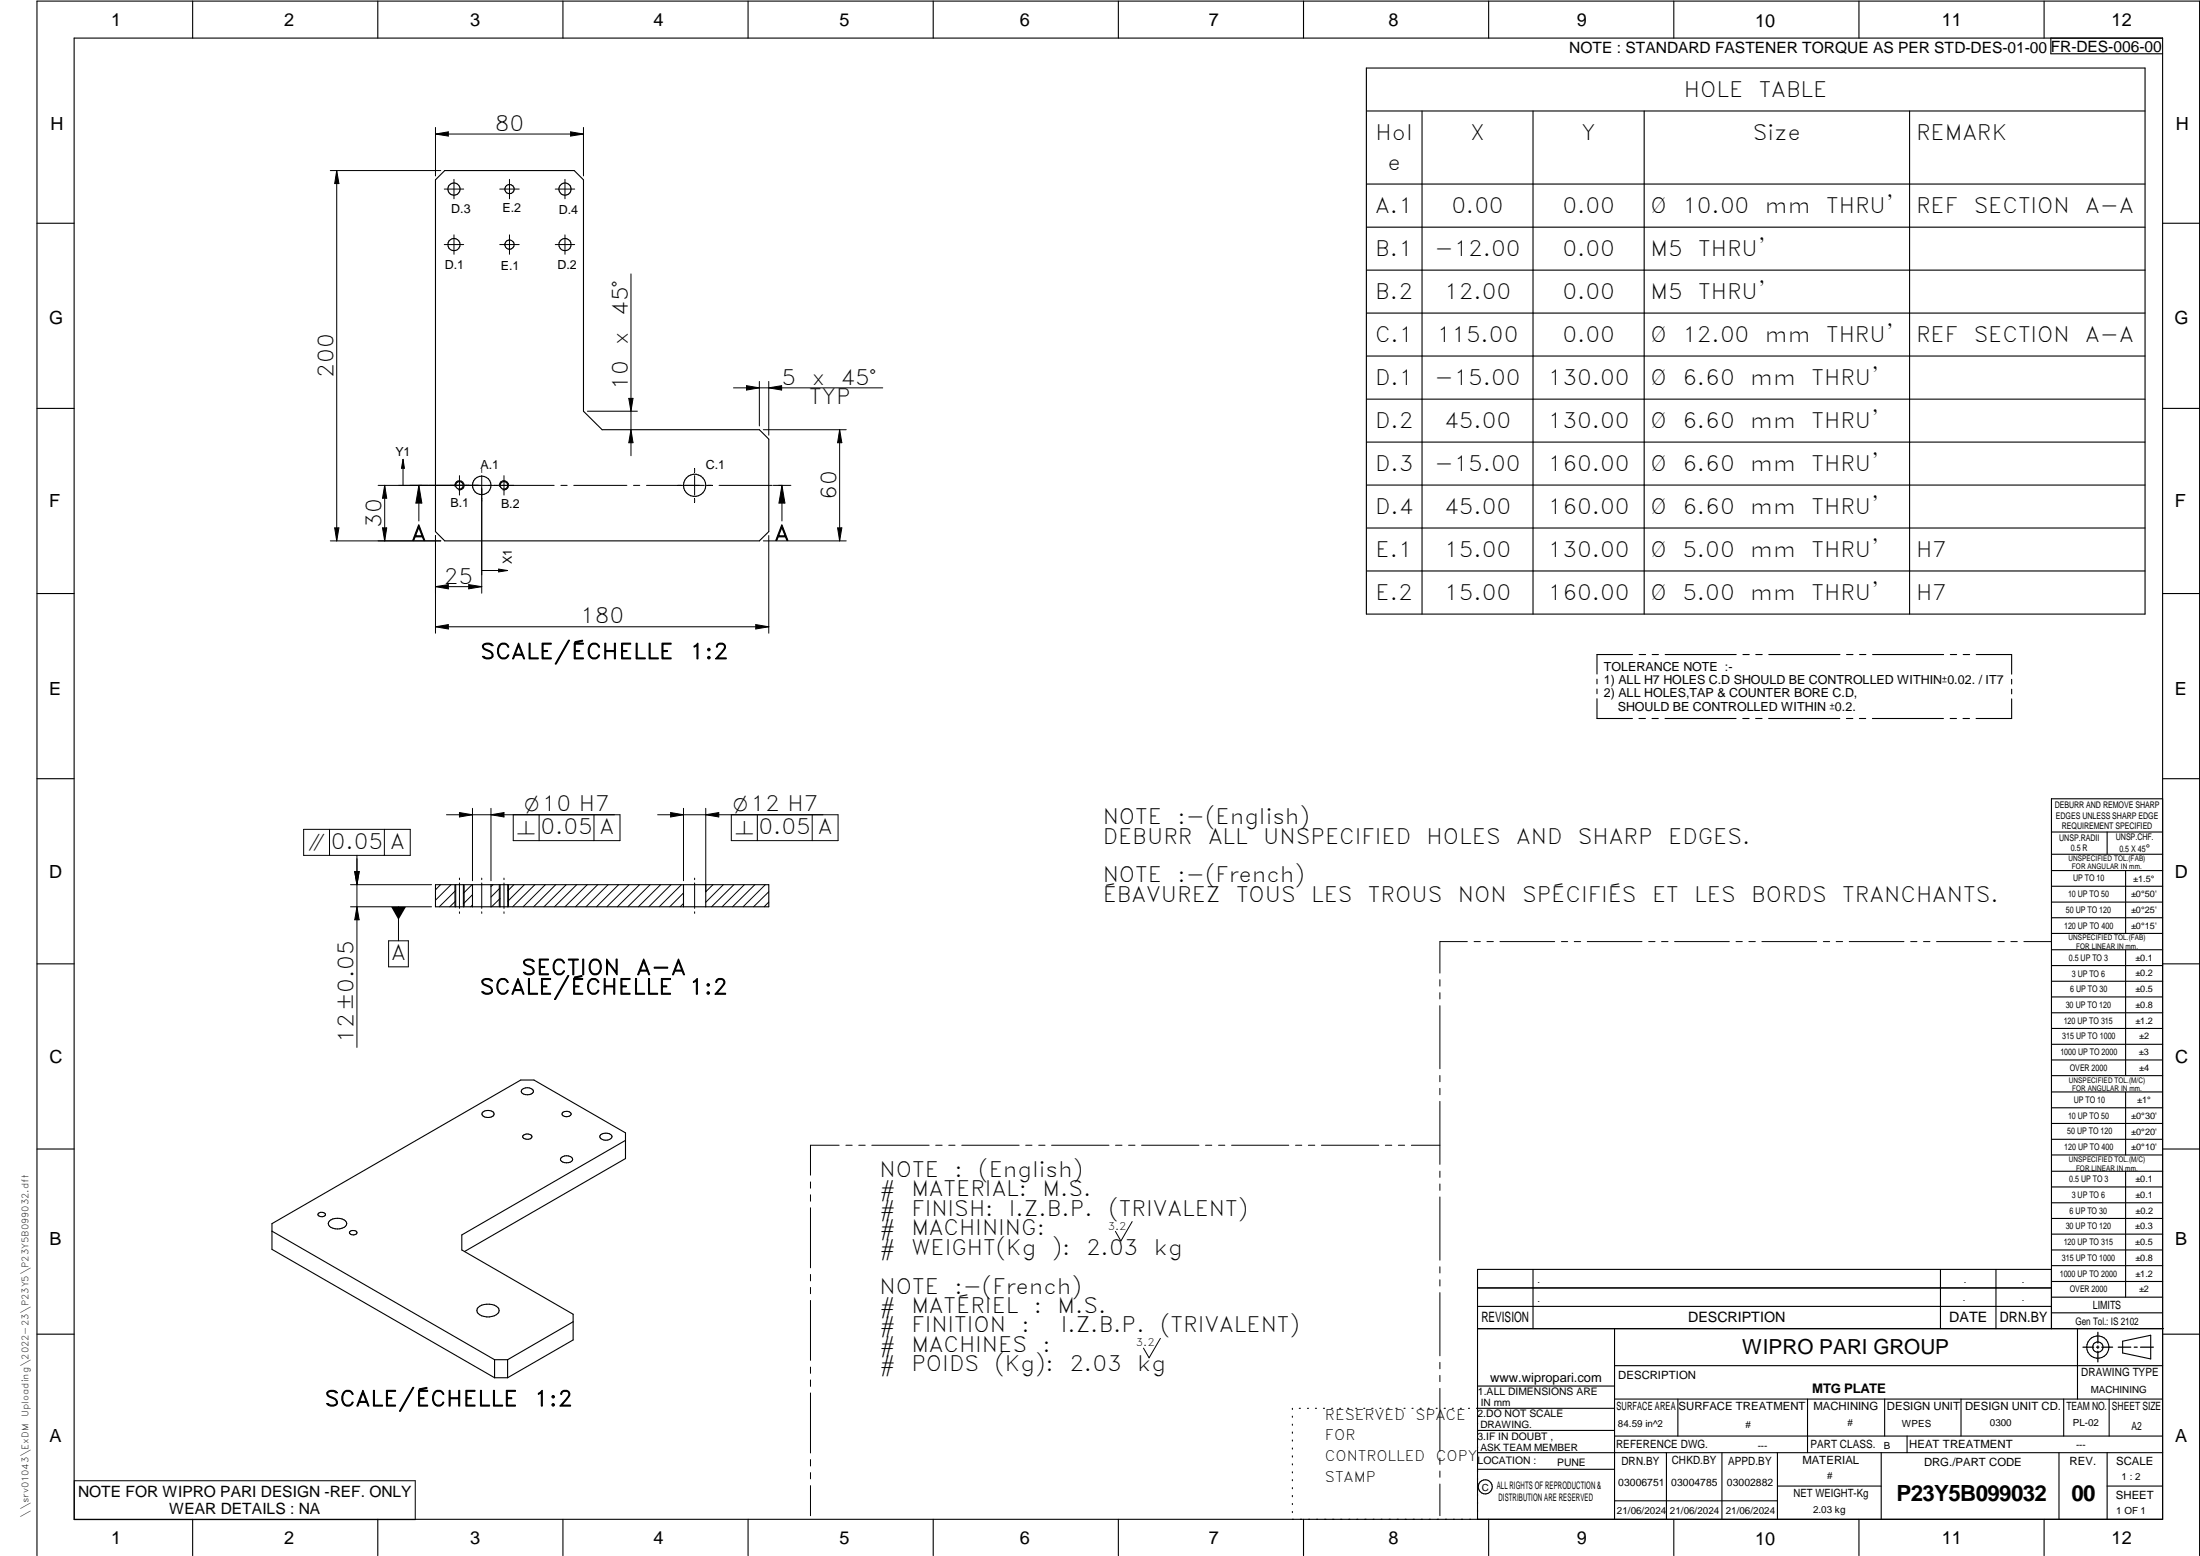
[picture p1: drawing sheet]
<svg xmlns="http://www.w3.org/2000/svg" width="594mm" height="420mm" viewBox="0 0 594 420" stroke-linecap="round" stroke-linejoin="round" font-family="sans-serif">
<g fill="none" stroke="#000" stroke-width=".3">
<path d="M20 10.3h564v400h-564zM52 .3v10M102 .3v10M152 .3v10M202 .3v10M252 .3v10M302 .3v10M352 .3v10M369 18.4h210.2v147.4h-210.2zM402 .3v10M452 .3v10M502 .3v10"/>
<path d="M552 .3v10M553.8 10.3v4.2h30.2M369 30h210.2M384 30v135.8M414 30v135.8M444 30v135.8M515.7 30v135.8M120.1 46.1h35l2.5 2.5v62.4l5 5h42.5l2.5 2.6v25l-2.5 2.4h-85l-2.5-2.4v-95zM369 49.7h210.2M10 60.3h10M369 61.3h210.2M369 72.9h210.2"/>
<path d="M584 60.3h10M369 96.1h210.2M369 84.5h210.2M10 110.3h10M369 107.8h210.2M369 119.4h210.2M584 110.3h10M369 131h210.2M369 154.2h210.2M369 142.6h210.2M10 160.3h10M440.9 176.7h-9.7v5.3"/>
<path d="M442.6 176.7h1.8M446.1 176.7h1.7M449.7 176.7h19.1M470.7 176.7h1.6M474.1 176.7h1.8M477.6 176.7h19.3M498.6 176.7h1.8M502.2 176.7h1.6M505.7 176.7h19.1M526.7 176.7h1.7M530.1 176.7h1.8M533.6 176.7h9.6v5.3"/>
<path d="M584 160.3h10M431.2 183.4v1.3M431.2 186.1v1.2M431.2 188.7v5.3h9.6M442.6 194h1.7M446.1 194h1.7M449.6 194h19.2M470.6 194h1.7M474.1 194h1.7M477.6 194h19.2M498.6 194h1.7M502.1 194h1.7"/>
<path d="M505.6 194h19.2M526.6 194h1.7M530.1 194h1.7M543.2 188.7v5.3h-9.6M543.2 183.4v1.3M543.2 186.1v1.3M10 210.3h10M584 215.7h-30v143.1M584 210.3h10M117.6 238.9h90v6h-90zM123.1 238.9v6M125.1 238.9v6"/>
<path d="M127.6 238.9v6M132.6 238.9v6M135 238.9v6M137.1 238.9v6M184.6 238.9v6M190.6 238.9v6M554 224.7h30M554 230.7h30M554 235.1h30M554 239.3h30M569 224.7v6M574 235.1v17"/>
<path d="M554 243.6h30M554 247.8h30M554 252.1h30M554 256.5h30M574 256.5v33.9M10 260.3h10M554 260.7h30M554 265h30M554 269.2h30M554 273.5h30M554 277.7h30M584 260.3h10"/>
<path d="M141 294.1a1.97 1.97 0 0 1 3.1 .6 1.93 1.93 0 0 1-3.3 0zM554 282h30M554 286.2h30M554 290.4h30M554 294.9h30M554 299.1h30M574 294.9v17M10 310.3h10M130.5 300.2a1.98 1.98 0 0 1 2.9 .6 1.93 1.93 0 0 1-3.3 0zM141.2 306.7l.3-.2a1.66 1.66 0 0 1 2.1 .3 1.35 1.35 0 0 1-1.2 .9 1.35 1.35 0 0 1-1.3-.8zM151.4 312.8a2 2 0 0 1 3.2 .3 1.93 1.93 0 0 1-3.3 0zM152.1 300.3l.3-.2a1.22 1.22 0 0 1 1.8 .8 1.47 1.47 0 0 1-2.4-.1z"/>
<path d="M162.3 306.4a2.05 2.05 0 0 1 3 .5 1.89 1.89 0 0 1-3.3 0zM168.9 307.9l-44.2 25.6v4l30.1 17.4v6.9l-17.7 10.2M554 303.4h30M554 307.6h30M554 311.9h30M554 316.3h30M574 316.3v34M584 310.3h10M73.4 332.4l60.2 34.8M85.9 327.7a1.19 1.19 0 0 1 2 .4 1.24 1.24 0 0 1-2.1-.1zM89 329.7a3.4 3.4 0 0 1 4.5 .3 1.25 1.25 0 0 1-1.1 1.6 2.77 2.77 0 0 1-3.8-1.2zM94.4 332.6a1.37 1.37 0 0 1 2 .1 1.11 1.11 0 0 1-1 .8 1.11 1.11 0 0 1-1-.6z"/>
<path d="M125.4 337.9l43.5-25.1v-6.9l-24.7-14.3h-3.6l-67.2 38.8v7l60.2 34.6M554 320.5h30M554 324.8h30M554 329h30M554 333.2h30M554 337.5h30M129.1 353.1a4.1 4.1 0 0 1 5.6 .3 1.76 1.76 0 0 1-1.9 2.1 3.9 3.9 0 0 1-3.9-1.2v-.9zM154.8 356.9l-17.7 10.3M399 358.8h185.2M399 352.8h155M399 347.8h155M414 342.8v16"/>
<path d="M436 358.8v51.5M524 342.8v16M539 342.8v16M554 341.8h30M554 346h30M554 350.3h30M554 354.5h30M554 342.8h-155v67.5M561 358.8v19M10 360.3h10M133.6 367.2h3.5M133.6 367.2v4.8"/>
<path d="M133.6 372h3.5M137.1 367.2v4.8M399 374.3h37M436 377.8h148M453.1 377.8v10M488.1 377.8v14.5M508.9 377.8v10M529.5 377.8v10M557.3 377.8v10M569.5 377.8v10M573.2 362.2l7.6-1.6v6.3l-7.6-1.6zM584 368.8h-148"/>
<path d="M584 360.3h10M349 380.3v.3M349 382.4v.3M349 384.6v.3M349 386.7v.3M349 388.8v.3M349 391v.3M349 393.1v.3M349 395.3v.3M349 397.4v.3M349 399.5v.3M350.9 380.3h.2"/>
<path d="M353.1 380.3h.2M355.2 380.3h.3M357.4 380.3h.3M359.6 380.3h.3M361.7 380.3h.3M363.9 380.3h.3M366.1 380.3h.3M368.3 380.3h.2M370.4 380.3h.3M372.6 380.3h.3M374.8 380.3h.3M376.9 380.3h.4"/>
<path d="M379.1 380.3h.3M381.3 380.3h.3M383.4 380.3h.4M385.6 380.3h.3M387.8 380.3h.3M390 380.3h.3M392.2 380.3h.3M394.3 380.3h.3M396.5 380.3h.3M398.7 380.3h37.3M399 396.7h37M399 392.3h185"/>
<path d="M399 386.2h37M436 387.8h148M450 392.3v18M465 392.3v18M480 392.3v18M508 392.3v18M515 387.8v4.5M556 392.3v18M569 392.3v18M52 410.3v9.7M102 410.3v9.7M152 410.3v9.7"/>
<path d="M202 410.3v9.7M252 410.3v9.7M302 410.3v9.7M349 401.7v.3M349 403.8v.4M349 406v.3M349 408.1v.3M352 410.3v9.7M402 410.3v9.7M436 405.3h44M452 410.3v9.7M480 401.3h28"/>
<path d="M502 410.3v9.7M552 410.3v9.7M569 401.3h15M10 420v-419.7h584v419.7"/>
<circle cx="122.6" cy="51.1" r="1.64"/>
<circle cx="137.6" cy="51" r="1.25"/>
<circle cx="152.6" cy="51.1" r="1.64"/>
<circle cx="122.6" cy="66" r="1.64"/>
<circle cx="137.6" cy="66.1" r="1.25"/>
<circle cx="152.6" cy="66" r="1.64"/>
<circle cx="124.1" cy="131.1" r="1.04"/>
<circle cx="130.1" cy="131.1" r="2.5"/>
<circle cx="136.1" cy="131.1" r="1.04"/>
<circle cx="187.6" cy="131" r="3"/>
<circle cx="566.5" cy="363.7" r="1.39"/>
<circle cx="566.5" cy="363.8" r="3"/>
<circle cx="401.1" cy="401.5" r="1.9"/>
</g>
<g fill="none" stroke="#000" stroke-width=".27">
<path d="M117.6 36.2l3.5-.6v1.1zM117.6 34.4v13.1M117.6 36.2h40M154.1 35.6l3.5 .6-3.5 .5zM157.6 34.4v13.1M89.2 46.1h29.8M90.9 46.1v99.9M90.9 46.1l.6 3.5h-1.1zM120 51.1h5.2M122.6 48.4v5.3M135 51.1h5.2M137.6 48.4v5.3"/>
<path d="M149.9 51.1h5.3M152.6 48.4v5.3M120 66h5.2M122.6 63.4v5.3M135 66h5.2M137.6 63.4v5.3M149.9 66h5.3M152.6 63.4v5.3M170.4 74v49.1M158.6 111h13.5M169.8 107.6h1.1l-.5 3.4zM170.4 116l.5 3.5h-1.1z"/>
<path d="M198.1 104.7h40.3M201.6 104.1l3.5 .6-3.5 .6zM205.1 103v12M206.1 116h22.4M207.6 103v14.5M207.6 104.7l3.5-.6v1.2zM226.7 116l.6 3.5h-1.1zM226.7 116v30M102.1 131.1h47.5M103.9 131.1v14.9M103.9 131.1l.5 3.4h-1.1zM108.8 124l.4 2.4h-.8z"/>
<path d="M108.8 124v7.1M113.1 131.1l.8 4.7h-1.6zM113.1 131.1v9.6M122.9 131.4a1.24 1.24 0 0 1 1.1-1.6 1.24 1.24 0 0 1 1.3 1.4 1.24 1.24 0 0 1-1.5 1M124.1 128.4v5.3M130.1 126.8v.2M130.1 127.3v.3M130.1 128.4v31.8M134.9 131.4a1.24 1.24 0 0 1 1.1-1.6 1.24 1.24 0 0 1 1.3 1.4 1.24 1.24 0 0 1-1.5 1M136.1 128.4v5.3M151.5 131.1h1.7M154.9 131.1h14.4"/>
<path d="M171.1 131.1h1.7M174.6 131.1h15.6M187.6 126.5v.9M187.6 128.4v5.3M187.6 134.7v.9M190.7 131.1h1.7M194.2 131.1h14.3M208.7 131.1h4.9M211.2 131.1l.8 4.7h-1.7zM211.2 131.1v9.6M89.2 146h29.8M90.4 142.5h1.1l-.6 3.6z"/>
<path d="M103.3 142.5h1.1l-.5 3.5zM117.6 158.4l3.5-.5v1.1zM117.6 144.6v26.4M117.6 158.4h12.5M126.6 157.9l3.5 .5-3.5 .6zM130.1 154.1h7M134.7 153.7l2.4 .4-2.4 .3zM206.1 146h22.4M207.6 144.6v26.4M226.2 142.5h1.1l-.6 3.5zM117.6 169.2l3.5-.5v1.1zM117.6 169.2h90"/>
<path d="M204.1 168.7l3.5 .5-3.5 .6zM124.1 219.4l3.5 .6-3.5 .6zM127.6 218.3v19.5M132.6 218.3v19.5M181.1 219.4l3.5 .6-3.5 .6zM184.6 218.3v19.5M190.6 218.3v22.5l1.9-1.9M82 223.9h28.8v7.1h-28.8zM89 223.9v7.1M94.7 238.9h21.8M95.8 235.4h1.2l-.6 3.5zM96.4 231v51.8"/>
<path d="M103.8 223.9v7.1M118.9 238.9l-1.3 1.4M121.8 238.9l-4.2 4.2M122.8 238.9v6M124.1 237.1v.4M124.1 238.4v6.9M125.3 238.9v6M127.5 238.9l-2.4 2.3M130.1 237.1v.4M130.1 238.4v6.9M132.6 220l3.5-.6v1.2zM133.1 238.9l-.5 .5"/>
<path d="M134.8 238.9v6M135 239.8l-2.4 2.4M136.1 237.1v.4M136.1 238.4v6.9M137.3 238.9v6M138.6 220v7h28.8v-7h-46.8M138.8 238.9l-1.7 1.6M141.6 238.9l-4.5 4.5M144.4 238.9l-6 6M145.6 220v7M147.3 238.9l-6 6M150.1 238.9l-6 6"/>
<path d="M152.9 238.9l-6 6M155.7 238.9l-6 6M158.6 238.9l-6 6M160.4 220v7M161.4 238.9l-6 6M164.2 238.9l-6 6M167 238.9l-5.9 6M169.9 238.9l-6 6M172.7 238.9l-6 6M175.5 238.9l-6 6M178.4 238.9l-6 6M181.2 238.9l-6 6"/>
<path d="M184 238.9l-6 6M187.6 237.1v.4M187.6 238.4v6.9M190.6 220l3.5-.6v1.2zM195.3 238.9l-4.7 4.7M197.5 220v7h28.8v-7h-48.7M198.2 238.9l-6.1 6M201 238.9l-6 6M203.8 238.9l-6 6M204.5 220v7M206.7 238.9l-6 6M219.3 220v7"/>
<path d="M94.7 244.9h21.8M96.4 244.9l.6 3.5h-1.2zM104.9 254h5.4v7.1h-5.4zM107.6 244.9v9.1M123.1 240.5l-4.5 4.4M123.1 243.3l-1.7 1.6M124.1 246.2v.4M127.6 241.6l-2.5 2.5M127.6 244.4l-.5 .5M130.1 246.2v.4M135 242.6l-2.2 2.3M136.1 246.2v.4"/>
<path d="M184.6 244l-.9 .9M184.6 241.1l-3.8 3.8M187.6 246.2v.4M207.6 243.6l-1.3 1.3M207.6 240.8l-4.1 4.1M396.2 254.3h-7.4v8.5M398.1 254.3h1.6M401.5 254.3h1.8M405 254.3h14.8M421.6 254.3h1.7M425.1 254.3h1.7M428.6 254.3h14.8"/>
<path d="M445.2 254.3h1.7M448.7 254.3h1.7M452.2 254.3h14.8M468.8 254.3h1.7M472.3 254.3h1.7M475.8 254.3h14.8M492.4 254.3h1.7M495.8 254.3h1.8M499.4 254.3h14.7M516 254.3h1.6M519.4 254.3h1.8M522.9 254.3h14.8"/>
<path d="M539.5 254.3h1.7M543 254.3h1.7M546.5 254.3h7.4M388.8 264.5v1.8M388.8 268.1v1.6M388.8 271.6v17M388.8 290.4v1.7M388.8 293.9v1.7M388.8 297.4v17M218.9 319.2v1.6M226.6 309.2h-7.7v8.1M228.4 309.2h1.7"/>
<path d="M231.9 309.2h1.7M235.4 309.2h15.5M252.7 309.2h1.7M256.2 309.2h1.7M259.7 309.2h15.5M277 309.2h1.7M280.5 309.2h1.7M284 309.2h15.5M301.2 309.2h1.8M304.8 309.2h1.7M308.3 309.2h15.5M325.5 309.2h1.7"/>
<path d="M329.1 309.2h1.6M332.6 309.2h15.4M349.8 309.2h1.7M353.3 309.2h1.7M356.8 309.2h15.5M374.1 309.2h1.7M377.6 309.2h1.7M381.1 309.2h7.7M388.8 316.2v1.7M388.8 319.7v1.7M218.9 322.6v1.8M218.9 326.1v16.2"/>
<path d="M305.7 329.9l-3 5.2-1.5-2.6M388.8 323.2v17.1M218.9 344.1v1.8M218.9 347.6v1.7M218.9 351.2v16.1M388.8 342.1v1.6M388.8 345.6v1.7M388.8 349v17.1M218.9 369.1v1.7M218.9 372.6v1.8M218.9 376.1v16.2M313.3 361.4l-3 5.2-1.5-2.6"/>
<path d="M388.8 367.9v1.7M388.8 371.4v1.7M388.8 374.9v17M20.1 399.8h92v10.5h-92zM218.9 394.1v1.8M218.9 397.6v1.7M388.8 393.7v1.7M388.8 397.2v1.7M218.9 401.2v8.1M388.8 400.7v8.6"/>
</g>
<path d="M566.5 359.7v3M562.5 363.8h2.9M566.1 363.8h.7M566.5 363.4v.7M566.5 364.9v2.8M567.6 363.8h2.9M572 363.8h3.4M576.3 363.8h.8M578 363.8h3.5" fill="none" stroke="#000" stroke-width=".34"/>
<g fill="#000">
<path d="M117.6 36.2l3.5-.6v1.1zM154.1 35.6l3.5 .6-3.5 .5zM90.9 46.1l.6 3.5h-1.1zM170.4 116l.5 3.5h-1.1zM169.8 107.6h1.1l-.5 3.4zM201.6 104.1l3.5 .6-3.5 .6zM207.6 104.7l3.5-.6v1.2zM226.7 116l.6 3.5h-1.1zM103.9 131.1l.5 3.4h-1.1zM108.8 124l.4 2.4h-.8zM113.1 131.1l.8 4.7h-1.6zM211.2 131.1l.8 4.7h-1.7z"/>
<path d="M90.4 142.5h1.1l-.6 3.6zM103.3 142.5h1.1l-.5 3.6zM117.6 158.4l3.5-.5v1.1zM126.6 157.9l3.5 .5-3.5 .6zM134.7 153.7l2.4 .4-2.4 .3zM226.2 142.5h1.1l-.6 3.6zM117.6 169.2l3.5-.5v1.1zM204.1 168.7l3.5 .5-3.5 .6zM124.1 219.4l3.5 .6-3.5 .6zM132.6 220l3.5-.6v1.2zM181.1 219.4l3.5 .6-3.5 .6zM190.6 220l3.5-.6v1.2z"/>
<path d="M95.8 235.4h1.2l-.6 3.5zM96.4 244.9l.6 3.5h-1.2zM105.6 244.9h4l-2 3.5z"/>
</g>
<g font-size="6">
<text x="512.1" y="405.2">P23Y5B099032</text>
<text x="559.4" y="405.2">00</text>
</g>
<g font-size="5.7">
<text x="454.7" y="26.1">HOLE</text>
<text x="474.9" y="26.1">TABLE</text>
<text x="133.6" y="35.3">80</text>
<text x="371.5" y="37.7">Hol</text>
<text x="397" y="37.7">X</text>
<text x="427.1" y="37.7">Y</text>
<text x="473.3" y="37.7">Size</text>
<text x="517.4" y="37.7">REMARK</text>
<text x="374.7" y="45.8">e</text>
<text x="371.4" y="57.4">A.1</text>
<text x="391.9" y="57.4">0.00</text>
<text x="421.9" y="57.4">0.00</text>
<text x="445.7" y="57.4">Ø</text>
<text x="454.3" y="57.4">10.00</text>
<text x="476.5" y="57.4">mm</text>
<text x="493.1" y="57.4">THRU'</text>
<text x="517.4" y="57.4">REF</text>
<text x="533" y="57.4">SECTION</text>
<text x="563.1" y="57.4">A-A</text>
<text x="371.4" y="69">B.1</text>
<text x="387.3" y="69">-12.00</text>
<text x="421.9" y="69">0.00</text>
<text x="445.7" y="69">M5</text>
<text x="458.6" y="69">THRU'</text>
<text x="371.4" y="80.6">B.2</text>
<text x="390" y="80.6">12.00</text>
<text x="421.9" y="80.6">0.00</text>
<text x="445.7" y="80.6">M5</text>
<text x="458.6" y="80.6">THRU'</text>
<text x="169.5" y="85.3" transform="rotate(-90 169.5 85.3)">45°</text>
<text x="169.5" y="93.1" transform="rotate(-90 169.5 93.1)">x</text>
<text x="371.3" y="92.3">C.1</text>
<text x="388" y="92.3">115.00</text>
<text x="421.9" y="92.3">0.00</text>
<text x="445.7" y="92.3">Ø</text>
<text x="454.3" y="92.3">12.00</text>
<text x="476.5" y="92.3">mm</text>
<text x="493.1" y="92.3">THRU'</text>
<text x="517.4" y="92.3">REF</text>
<text x="533" y="92.3">SECTION</text>
<text x="563.1" y="92.3">A-A</text>
<text x="90.1" y="102" transform="rotate(-90 90.1 102)">200</text>
<text x="169.5" y="105.2" transform="rotate(-90 169.5 105.2)">10</text>
<text x="211.1" y="103.8">5</text>
<text x="219.2" y="103.8">x</text>
<text x="227" y="103.8">45°</text>
<text x="371.3" y="103.9">D.1</text>
<text x="387.3" y="103.9">-15.00</text>
<text x="418" y="103.9">130.00</text>
<text x="445.7" y="103.9">Ø</text>
<text x="454.3" y="103.9">6.60</text>
<text x="472.6" y="103.9">mm</text>
<text x="489.2" y="103.9">THRU'</text>
<text x="218.5" y="109.1">TYP</text>
<text x="371.3" y="115.5">D.2</text>
<text x="390" y="115.5">45.00</text>
<text x="418" y="115.5">130.00</text>
<text x="445.7" y="115.5">Ø</text>
<text x="454.3" y="115.5">6.60</text>
<text x="472.6" y="115.5">mm</text>
<text x="489.2" y="115.5">THRU'</text>
<text x="371.3" y="127.1">D.3</text>
<text x="387.3" y="127.1">-15.00</text>
<text x="418" y="127.1">160.00</text>
<text x="445.7" y="127.1">Ø</text>
<text x="454.3" y="127.1">6.60</text>
<text x="472.6" y="127.1">mm</text>
<text x="489.2" y="127.1">THRU'</text>
<text x="225.9" y="135" transform="rotate(-90 225.9 135)">60</text>
<text x="103" y="142.5" transform="rotate(-90 103 142.5)">30</text>
<text x="371.3" y="138.7">D.4</text>
<text x="390" y="138.7">45.00</text>
<text x="418" y="138.7">160.00</text>
<text x="445.7" y="138.7">Ø</text>
<text x="454.3" y="138.7">6.60</text>
<text x="472.6" y="138.7">mm</text>
<text x="489.2" y="138.7">THRU'</text>
<text x="111.1" y="146">A</text>
<text x="209.1" y="146">A</text>
<text x="371.5" y="150.3">E.1</text>
<text x="390" y="150.3">15.00</text>
<text x="418" y="150.3">130.00</text>
<text x="445.7" y="150.3">Ø</text>
<text x="454.3" y="150.3">5.00</text>
<text x="472.6" y="150.3">mm</text>
<text x="489.2" y="150.3">THRU'</text>
<text x="517.4" y="150.3">H7</text>
<text x="119.9" y="157.6">25</text>
<text x="371.5" y="161.9">E.2</text>
<text x="390" y="161.9">15.00</text>
<text x="418" y="161.9">160.00</text>
<text x="445.7" y="161.9">Ø</text>
<text x="454.3" y="161.9">5.00</text>
<text x="472.6" y="161.9">mm</text>
<text x="489.2" y="161.9">THRU'</text>
<text x="517.4" y="161.9">H7</text>
<text x="156.7" y="168.4">180</text>
<text x="129.7" y="177.9">SCALE/ÉCHELLE</text>
<text x="186.2" y="177.9">1:2</text>
<text x="146" y="225.3">0.05 A</text>
<text x="204.8" y="225.3">0.05 A</text>
<text x="297.8" y="222.5">NOTE</text>
<text x="297.8" y="227.8">DEBURR</text>
<text x="318" y="222.5">:-(English)</text>
<text x="326.2" y="227.8">ALL</text>
<text x="341.1" y="227.8">UNSPECIFIED</text>
<text x="385.2" y="227.8">HOLES</text>
<text x="409.4" y="227.8">AND</text>
<text x="426.1" y="227.8">SHARP</text>
<text x="450.5" y="227.8">EDGES.</text>
<text x="89.3" y="229.2">0.05 A</text>
<text x="297.8" y="238.3">NOTE</text>
<text x="318" y="238.3">:-(French)</text>
<text x="297.8" y="243.5">ÉBAVUREZ</text>
<text x="333.8" y="243.5">TOUS</text>
<text x="354.1" y="243.5">LES</text>
<text x="369.4" y="243.5">TROUS</text>
<text x="393.7" y="243.5">NON</text>
<text x="411" y="243.5">SPÉCIFIÉS</text>
<text x="446.1" y="243.5">ET</text>
<text x="457.5" y="243.5">LES</text>
<text x="472.9" y="243.5">BORDS</text>
<text x="497.5" y="243.5">TRANCHANTS.</text>
<text x="105.7" y="259.3">A</text>
<text x="140.8" y="263.2">SECTION</text>
<text x="171.8" y="263.2">A-A</text>
<text x="129.5" y="268.5">SCALE/ÉCHELLE</text>
<text x="186.1" y="268.5">1:2</text>
<text x="95.5" y="281.6" transform="rotate(-90 95.5 281.6)">12±0.05</text>
<text x="237.5" y="317.8">NOTE</text>
<text x="257.7" y="317.8">:</text>
<text x="264.1" y="317.8">(English)</text>
<text x="237.5" y="323">#</text>
<text x="246.1" y="323">MATERIAL:</text>
<text x="281.5" y="323">M.S.</text>
<text x="237.5" y="328.3">#</text>
<text x="246.1" y="328.3">FINISH:</text>
<text x="272.4" y="328.3">I.Z.B.P.</text>
<text x="299.3" y="328.3">(TRIVALENT)</text>
<text x="237.5" y="333.5">#</text>
<text x="246.1" y="333.5">MACHINING:</text>
<text x="237.5" y="338.8">#</text>
<text x="246.1" y="338.8">WEIGHT(Kg</text>
<text x="284" y="338.8">):</text>
<text x="293.3" y="338.8">2.03</text>
<text x="311.6" y="338.8">kg</text>
<text x="237.5" y="349.3">NOTE</text>
<text x="257.7" y="349.3">:-(French)</text>
<text x="237.5" y="354.5">#</text>
<text x="237.5" y="359.8">#</text>
<text x="246.1" y="359.8">FINITION</text>
<text x="246.1" y="354.5">MATÉRIEL</text>
<text x="275.8" y="359.8">:</text>
<text x="279.2" y="354.5">:</text>
<text x="285.6" y="354.5">M.S.</text>
<text x="286.4" y="359.8">I.Z.B.P.</text>
<text x="313.3" y="359.8">(TRIVALENT)</text>
<text x="237.5" y="365">#</text>
<text x="246.1" y="365">MACHINES</text>
<text x="281.5" y="365">:</text>
<text x="237.5" y="370.3">#</text>
<text x="246.1" y="370.3">POIDS</text>
<text x="268.5" y="370.3">(Kg):</text>
<text x="288.8" y="370.3">2.03</text>
<text x="307.1" y="370.3">kg</text>
<text x="87.7" y="379.7">SCALE/ÉCHELLE</text>
<text x="144.2" y="379.7">1:2</text>
</g>
<text font-size="5.6" x="470.5" y="365.5">WIPRO PARI GROUP</text>
<g font-size="5.4">
<text x="141.6" y="219.1">O10 H7</text>
<text x="197.9" y="219.1">O12 H7</text>
<text x="139.7" y="225.3">n</text>
<text x="198.6" y="225.3">n</text>
<text x="83.3" y="229.2">i</text>
</g>
<g font-size="4.9">
<text x="30" y="6.9">1</text>
<text x="76.7" y="6.9">2</text>
<text x="127" y="6.9">3</text>
<text x="176.5" y="6.9">4</text>
<text x="226.7" y="6.9">5</text>
<text x="275.4" y="6.9">6</text>
<text x="326.4" y="6.9">7</text>
<text x="375" y="6.9">8</text>
<text x="425.8" y="6.9">9</text>
<text x="473.9" y="7.3">10</text>
<text x="524.3" y="6.9">11</text>
<text x="570.2" y="6.9">12</text>
<text x="13.6" y="35.1">H</text>
<text x="587.6" y="35.1">H</text>
<text x="13.2" y="87.5">G</text>
<text x="587.2" y="87.5">G</text>
<text x="13.2" y="137">F</text>
<text x="587.2" y="137">F</text>
<text x="13.2" y="187.6">E</text>
<text x="587.2" y="187.6">E</text>
<text x="13.2" y="237">D</text>
<text x="587.2" y="237">D</text>
<text x="13.4" y="287.1">C</text>
<text x="587.4" y="287.1">C</text>
<text x="13.4" y="336.2">B</text>
<text x="587.4" y="336.2">B</text>
<text x="13.4" y="389.3">A</text>
<text x="587.4" y="389.3">A</text>
<text x="30" y="416.9">1</text>
<text x="76.7" y="416.9">2</text>
<text x="127" y="416.9">3</text>
<text x="176.5" y="416.9">4</text>
<text x="226.7" y="416.9">5</text>
<text x="275.4" y="416.9">6</text>
<text x="326.4" y="416.9">7</text>
<text x="375" y="416.9">8</text>
<text x="425.8" y="416.9">9</text>
<text x="473.9" y="417.3">10</text>
<text x="524.3" y="416.9">11</text>
<text x="570.2" y="416.9">12</text>
</g>
<g font-size="4.2">
<text x="423.7" y="14.3">NOTE : STANDARD FASTENER TORQUE AS PER STD-DES-01-00</text>
<text x="553.8" y="14">FR-DES-006-00</text>
<text x="21.1" y="404.3">NOTE FOR WIPRO PARI DESIGN -REF. ONLY</text>
<text x="45.7" y="408.8">WEAR DETAILS : NA</text>
</g>
<g font-size="3.9">
<text x="400" y="357.1">REVISION</text>
<text x="455.9" y="357.1">DESCRIPTION</text>
<text x="526.4" y="357.1">DATE</text>
<text x="540" y="357.1">DRN.BY</text>
<text x="357.8" y="383.3">RESERVED</text>
<text x="382.3" y="383.3">SPACE</text>
<text x="357.8" y="388.9">FOR</text>
<text x="357.8" y="394.5">CONTROLLED</text>
<text x="387.8" y="394.5">COPY</text>
<text x="357.8" y="400">STAMP</text>
</g>
<text font-size="3.6" x="489.3" y="376.1">MTG PLATE</text>
<text font-size="3.5" x="402.4" y="373.3">www.wipropari.com</text>
<g font-size="3.4">
<text x="121.9" y="57.5">D.3</text>
<text x="135.7" y="57.3">E.2</text>
<text x="150.9" y="57.7">D.4</text>
<text x="120.1" y="72.7">D.1</text>
<text x="135.2" y="72.9">E.1</text>
<text x="150.5" y="72.5">D.2</text>
<text x="106.8" y="123.2">Y1</text>
<text x="129.7" y="126.5">A.1</text>
<text x="190.6" y="126.6">C.1</text>
<text x="121.7" y="136.9">B.1</text>
<text x="135.3" y="137.2">B.2</text>
<text x="138.3" y="152.4" transform="rotate(-90 138.3 152.4)">X1</text>
<text x="433.1" y="181.1">TOLERANCE NOTE :-</text>
<text x="433.1" y="184.7">1) ALL H7 HOLES C.D SHOULD BE CONTROLLED WITHINu0.02. / IT7</text>
<text x="433.1" y="188.3">2) ALL HOLES,TAP &amp; COUNTER BORE C.D,</text>
<text x="436.9" y="191.9">SHOULD BE CONTROLLED WITHIN u0.2.</text>
</g>
<g font-size="3.1">
<text x="565.1" y="353.5">LIMITS</text>
<text x="562" y="371.7">DRAWING TYPE</text>
<text x="437" y="372.3">DESCRIPTION</text>
<text x="436.5" y="380.8">SURFACE AREA</text>
<text x="453.3" y="380.8">SURFACE TREATMENT</text>
<text x="489.7" y="380.8">MACHINING</text>
<text x="509.5" y="380.8">DESIGN UNIT</text>
<text x="530.6" y="380.8">DESIGN UNIT CD.</text>
<text x="558" y="380.6">TEAM NO.</text>
<text x="570.3" y="380.7">SHEET SIZE</text>
<text x="575.6" y="386.1">A2</text>
<text x="436.4" y="391.1">REFERENCE DWG.</text>
<text x="437.8" y="395.5">DRN.BY</text>
<text x="451.4" y="395.4">CHKD.BY</text>
<text x="466.6" y="395.5">APPD.BY</text>
<text x="486.7" y="395.4">MATERIAL</text>
<text x="488.9" y="390.9">PART CLASS.</text>
<text x="515.6" y="390.9">HEAT TREATMENT</text>
<text x="519.6" y="395.9">DRG./PART CODE</text>
<text x="558.9" y="395.5">REV.</text>
<text x="571.4" y="395.6">SCALE</text>
<text x="484.3" y="404.2">NET WEIGHT-Kg</text>
<text x="571.4" y="404.7">SHEET</text>
</g>
<text font-size="3" x="579.5" y="230.1">°</text>
<g font-size="2.8">
<text x="299.1" y="332.1">3.2</text>
<text x="560.4" y="357.7">Gen Tol.: IS 2102</text>
<text x="306.7" y="363.6">3.2</text>
<text x="399.1" y="376.6">1.ALL DIMENSIONS ARE</text>
<text x="399" y="382.7">2.DO NOT SCALE</text>
<text x="399" y="388.7">3.IF IN DOUBT ,</text>
<text x="399" y="395.4">LOCATION :</text>
<text x="420.5" y="396">PUNE</text>
<text x="404.2" y="402">ALL RIGHTS OF REPRODUCTION &amp;</text>
<text x="437" y="401.2">03006751</text>
<text x="451.3" y="401.2">03004785</text>
<text x="466.3" y="401.2">03002882</text>
<text x="404.7" y="405.4">DISTRIBUTION ARE RESERVED</text>
</g>
<g font-size="2.7">
<text x="564.6" y="376.2">MACHINING</text>
<text x="399.9" y="379.7">IN mm</text>
<text x="399.7" y="385.7">DRAWING.</text>
<text x="436.9" y="385.4">84.59 in^2</text>
<text x="471.4" y="385.5">#</text>
<text x="498.9" y="385">#</text>
<text x="513.6" y="385.3">WPES</text>
<text x="537.3" y="385.1">0300</text>
<text x="559.7" y="385.1">PL-02</text>
<text x="399.7" y="391.8">ASK TEAM MEMBER</text>
<text x="474.6" y="391.2">---</text>
<text x="508.7" y="391.2">B</text>
<text x="560.6" y="391.1">---</text>
<text x="493.4" y="399.5">#</text>
<text x="572.8" y="399.7">1 : 2</text>
<text x="400.1" y="402.5">C</text>
<text x="436.6" y="408.7">21/06/2024</text>
<text x="450.9" y="408.8">21/06/2024</text>
<text x="466" y="408.9">21/06/2024</text>
<text x="489.6" y="408.5">2.03 kg</text>
<text x="571.4" y="408.7">1 OF 1</text>
</g>
<g font-size="2.5">
<text x="554.9" y="218.3">DEBURR AND REMOVE SHARP</text>
<text x="555.2" y="221">EDGES UNLESS SHARP EDGE</text>
<text x="556.1" y="227.1">UNSP.RADII</text>
<text x="556.8" y="223.8">REQUIREMENT SPECIFIED</text>
<text x="571.4" y="226.9">UNSP.CHF.</text>
<text x="559.2" y="229.9">0.5 R</text>
<text x="572.3" y="230.1">0.5 X 45</text>
<text x="559.8" y="238">UP TO 10</text>
<text x="576.1" y="238.1">±1.5°</text>
<text x="558.5" y="242.2">10 UP TO 50</text>
<text x="575.5" y="242.3">±0°50'</text>
<text x="557.4" y="250.7">120 UP TO 400</text>
<text x="557.9" y="246.5">50 UP TO 120</text>
<text x="575.5" y="250.7">±0°15'</text>
<text x="575.5" y="246.5">±0°25'</text>
<text x="558.7" y="259.4">0.5 UP TO 3</text>
<text x="559.5" y="263.7">3 UP TO 6</text>
<text x="576.6" y="263.6">±0.2</text>
<text x="576.6" y="259.4">±0.1</text>
<text x="559" y="267.9">6 UP TO 30</text>
<text x="576.6" y="267.9">±0.5</text>
<text x="557.8" y="272.2">30 UP TO 120</text>
<text x="576.6" y="272.2">±0.8</text>
<text x="556.9" y="280.7">315 UP TO 1000</text>
<text x="557.3" y="276.4">120 UP TO 315</text>
<text x="576.6" y="276.4">±1.2</text>
<text x="577.7" y="280.7">±2</text>
<text x="556.4" y="284.9">1000 UP TO 2000</text>
<text x="577.6" y="284.9">±3</text>
<text x="558.9" y="289.2">OVER 2000</text>
<text x="577.7" y="289.3">±4</text>
<text x="560" y="297.9">UP TO 10</text>
<text x="577.1" y="297.9">±1°</text>
<text x="558.5" y="302.1">10 UP TO 50</text>
<text x="575.5" y="302.1">±0°30'</text>
<text x="557.4" y="310.6">120 UP TO 400</text>
<text x="558.2" y="306.3">50 UP TO 120</text>
<text x="575.5" y="310.6">±0°10'</text>
<text x="575.5" y="306.4">±0°20'</text>
<text x="558.8" y="319.2">0.5 UP TO 3</text>
<text x="559.4" y="323.4">3 UP TO 6</text>
<text x="576.6" y="319.2">±0.1</text>
<text x="576.6" y="323.5">±0.1</text>
<text x="558.9" y="327.7">6 UP TO 30</text>
<text x="576.7" y="327.7">±0.2</text>
<text x="557.8" y="332">30 UP TO 120</text>
<text x="576.6" y="332">±0.3</text>
<text x="556.8" y="340.5">315 UP TO 1000</text>
<text x="557.3" y="336.3">120 UP TO 315</text>
<text x="576.6" y="336.3">±0.5</text>
<text x="576.6" y="340.5">±0.8</text>
<text x="415.2" y="346.4">.</text>
<text x="530.3" y="346.5">.</text>
<text x="545.9" y="346.4">.</text>
<text x="556.2" y="344.7">1000 UP TO 2000</text>
<text x="576.6" y="344.7">±1.2</text>
<text x="415.2" y="351.5">.</text>
<text x="530" y="351.3">.</text>
<text x="545.9" y="351.4">.</text>
<text x="558.9" y="349">OVER 2000</text>
<text x="577.6" y="349">±2</text>
</g>
<g font-size="2.4">
<text x="7.7" y="382.7" transform="rotate(-90 7.7 382.7)">Uploading\2022-23\P23Y5\P23Y5B099032.dft</text>
<text x="7.7" y="409.8" transform="rotate(-90 7.7 409.8)">\\srv01043\ExDM</text>
</g>
<g font-size="2.1">
<text x="558.5" y="232.4">UNSPECIFIED TOL.(FAB)</text>
<text x="559.5" y="234.7">FOR ANGULAR IN mm.</text>
<text x="558.6" y="253.9">UNSPECIFIED TOL.(FAB)</text>
<text x="560.7" y="256.3">FOR LINEAR IN mm.</text>
<text x="558.7" y="292.3">UNSPECIFIED TOL.(M/C)</text>
<text x="559.6" y="294.7">FOR ANGULAR IN mm.</text>
<text x="558.7" y="313.7">UNSPECIFIED TOL.(M/C)</text>
<text x="560.6" y="316.1">FOR LINEAR IN mm.</text>
</g>
</svg>
